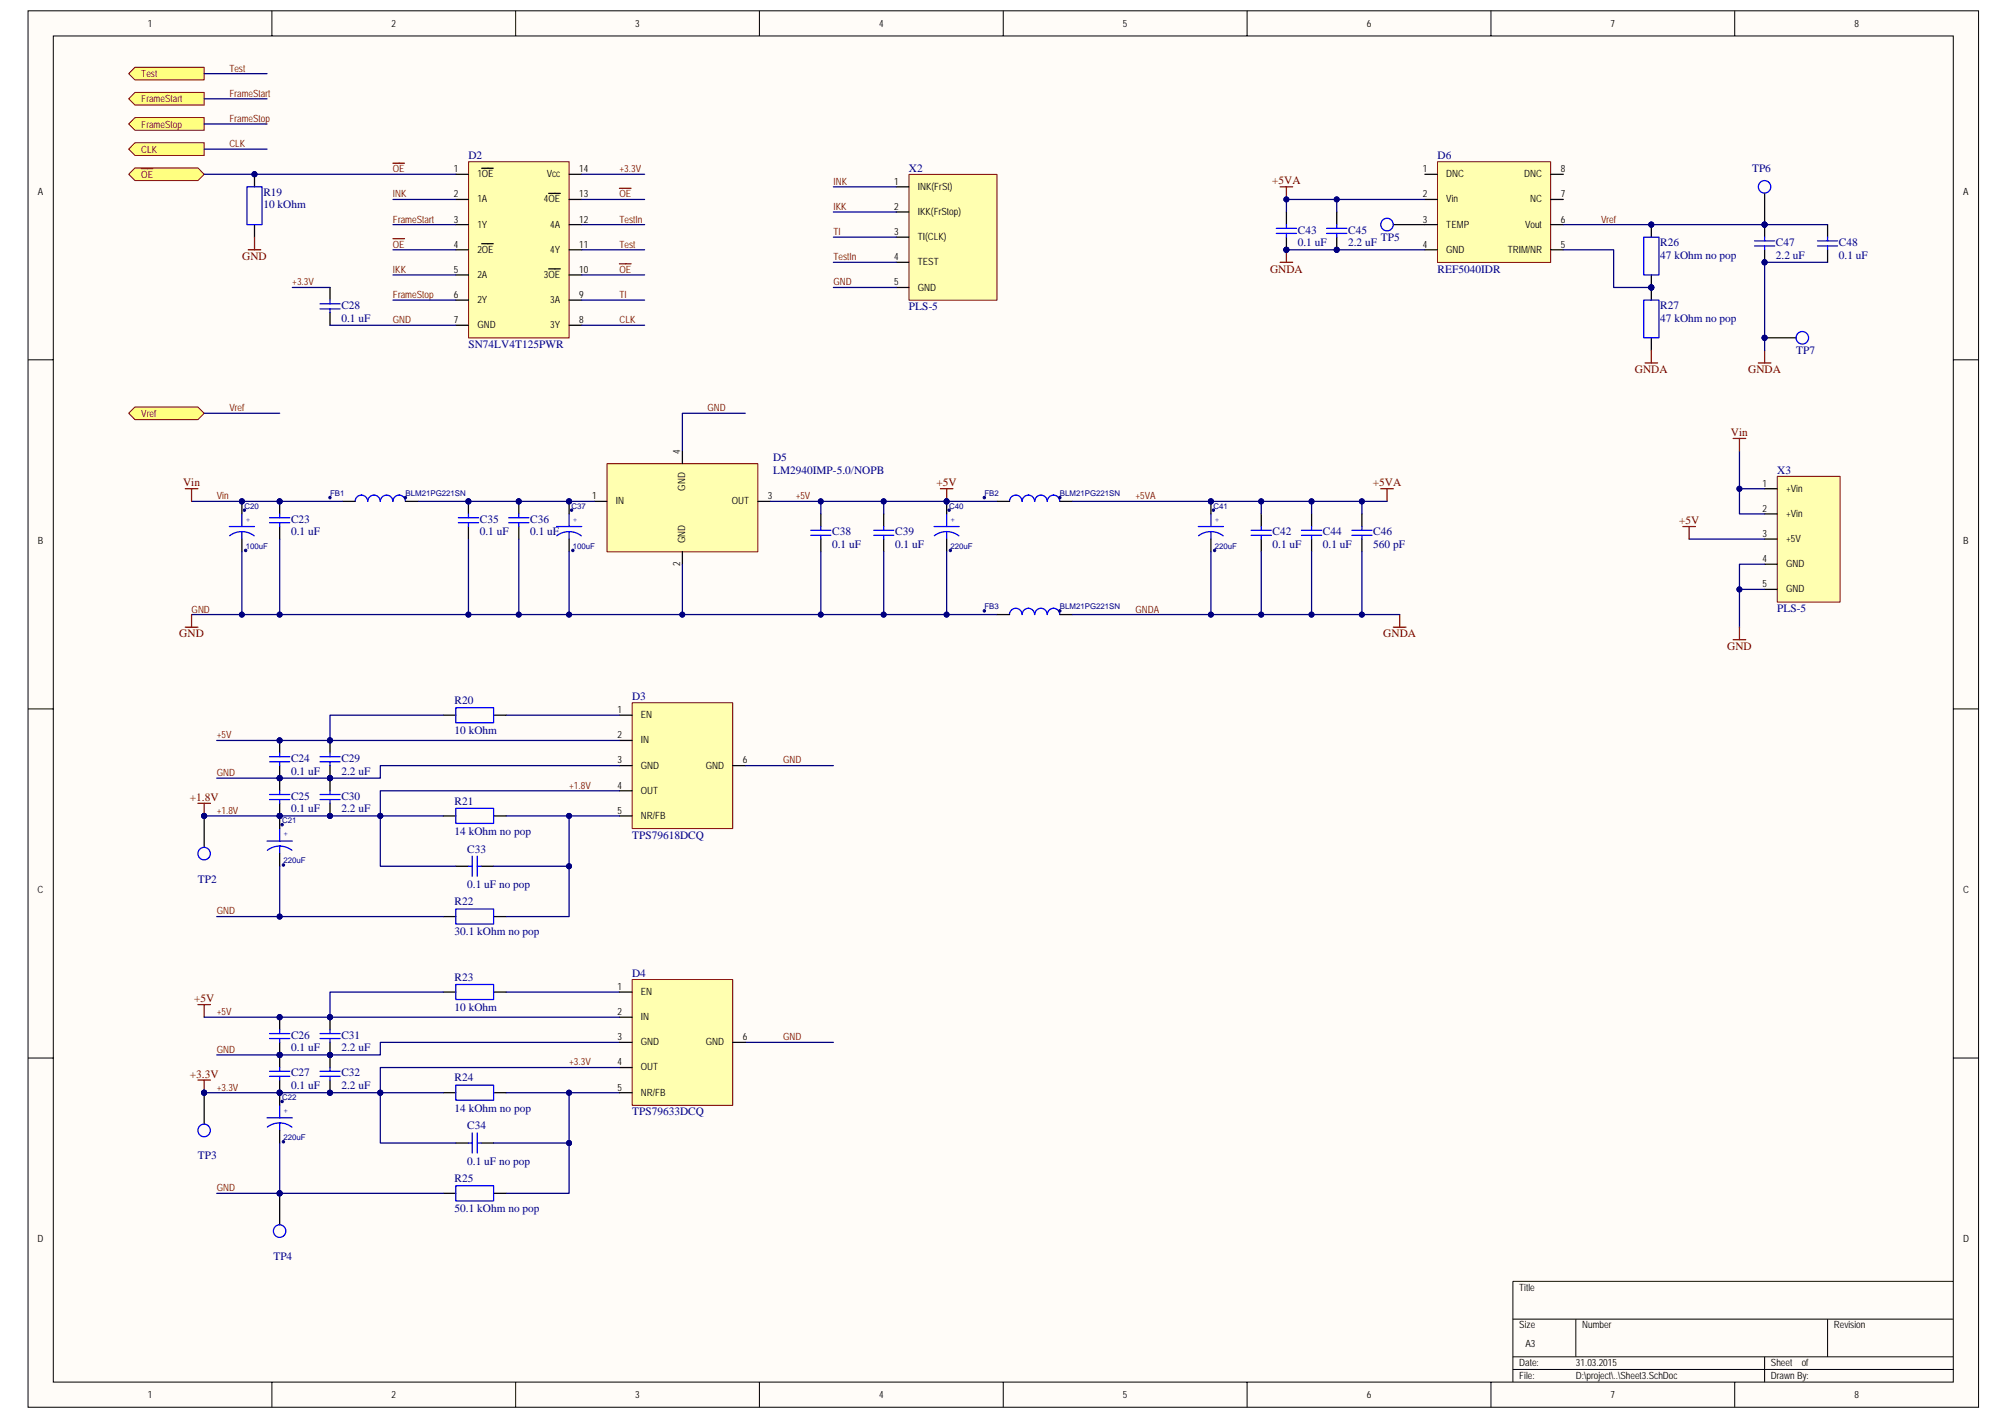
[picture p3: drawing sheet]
<svg xmlns="http://www.w3.org/2000/svg" width="420mm" height="297mm" viewBox="0 0 420 297" stroke-linecap="round" stroke-linejoin="round" font-family="sans-serif">
<path d="M5.9 2.3h408.5v292.5h-408.5z" fill="#fffcf8"/>
<path d="M5.9 2.3h408.5v292.5h-408.5z" fill="none" stroke="#000" stroke-width=".21"/>
<path d="M11.2 7.6h397.9v281.9h-397.9z" fill="#fffcf8"/>
<g fill="none" stroke="#000" stroke-width=".21">
<path d="M11.2 7.5h397.9v282h-397.9zM56.9 2.2v5.3M108 2.2v5.3M159.1 2.2v5.3M210.1 2.2v5.3M261.2 2.2v5.3M312.3 2.2v5.3M363.3 2.2v5.3M5.9 75.4h5.2M409.1 75.4h5.3M5.9 148.5h5.2M409.1 148.5h5.3"/>
<path d="M5.9 221.6h5.2M409.1 221.6h5.3M316.9 276.3h92.2M330.1 276.3v7.9M382.8 276.3v7.9M409.1 268.4h-92.2v21.1M56.9 289.5v5.3M108 289.5v5.3M159.1 289.5v5.3M210.1 289.5v5.3M261.2 289.5v5.3M312.3 289.5v5.3"/>
<path d="M316.9 284.2h92.2M316.9 286.9h92.2M363.3 289.5v5.3M369.6 284.2v5.3"/>
</g>
<g fill="#ffff80" stroke="#800000" stroke-width=".21">
<path d="M28.3 19.4h14.5v2.6h-14.5l-1.3-1.3z" fill-rule="evenodd"/>
<path d="M28.3 24.6h14.5v2.7h-14.5l-1.3-1.3z" fill-rule="evenodd"/>
<path d="M28.3 29.9h14.5v2.7h-14.5l-1.3-1.4z" fill-rule="evenodd"/>
</g>
<path d="M98.2 33.9h21v36.9h-21z" fill="#ffffb0"/>
<path d="M98.1 33.9h21.1v36.9h-21.1z" fill="none" stroke="#800000" stroke-width=".21"/>
<g fill="none" stroke="#000" stroke-width=".26">
<path d="M95.5 36.5h2.6M100.9 35.2h2.4M119.2 36.5h2.6M95.5 41.8h2.6M95.5 47.1h2.6M95.5 52.3h2.6M95.5 57.6h2.6M100.9 51.1h2.4M114.9 56.3h2.5M114.9 40.5h2.5M119.2 41.8h2.6M119.2 47.1h2.6"/>
<path d="M119.2 52.3h2.6M119.2 57.6h2.6M95.5 62.9h2.6M95.5 68.1h2.6M119.2 62.9h2.6M119.2 68.1h2.6"/>
</g>
<path d="M28.3 35.2h13.2l1.3 1.3-1.3 1.3h-13.2l-1.3-1.3z" fill-rule="evenodd" fill="#ffff80" stroke="#800000" stroke-width=".21"/>
<path d="M29.6 35.3h2.4M82.3 34.2h2.4M129.7 39.5h2.5M52 52.3h2.6M53.3 49.7v2.6M82.3 50h2.4M129.7 55.3h2.5" fill="none" stroke="#800000" stroke-width=".26"/>
<path d="M53.3 36.5v2.6M53.3 47.1v2.6M69.1 60.2v2.7M69.1 65.5v2.6" fill="none" stroke="#000" stroke-width=".26"/>
<circle cx="53.3" cy="36.5" r=".52" fill="#000080" stroke="#000080" stroke-width=".21"/>
<path d="M51.7 39.1h3.2v8h-3.2zM67 63.6h4.2M67 64.7h4.2M69.1 62.9v.7M69.1 64.7v.8" fill="none" stroke="#00f" stroke-width=".26"/>
<g fill="none" stroke="#000080" stroke-width=".26">
<path d="M42.8 36.5h52.7M42.8 20.7h13.1M42.8 26h13.1M42.8 31.2h13.1M121.8 36.5h13.2M82.3 47.1h13.2M82.3 52.3h13.2M82.3 57.6h13.2M82.3 41.8h13.2M121.8 47.1h13.2M121.8 52.3h13.2M121.8 57.6h13.2"/>
<path d="M121.8 41.8h13.2M61.2 60.2h7.9M69.1 68.1h26.4M82.3 62.9h13.2M121.8 68.1h13.2M121.8 62.9h13.2"/>
</g>
<path d="M190.4 36.6h18.4v26.3h-18.4z" fill="#ffffb0"/>
<path d="M190.4 36.5h18.4v26.4h-18.4z" fill="none" stroke="#800000" stroke-width=".21"/>
<path d="M187.7 39.1h2.7M187.7 44.4h2.7M187.7 49.7h2.7M187.7 54.9h2.7M187.7 60.2h2.7" fill="none" stroke="#000" stroke-width=".26"/>
<path d="M174.6 39.1h13.1M174.6 44.4h13.1M174.6 49.7h13.1M174.6 54.9h13.1M174.6 60.2h13.1" fill="none" stroke="#000080" stroke-width=".26"/>
<path d="M127.2 97.2h31.5v18.4h-31.5z" fill="#ffffb0"/>
<path d="M127.1 97.1h31.6v18.5h-31.6z" fill="none" stroke="#800000" stroke-width=".21"/>
<g fill="none" stroke="#000" stroke-width=".26">
<path d="M142.9 94.5v2.6M58.6 105v2.7M58.6 110.3v2.6M71.8 105h2.6M84.9 105h2.7M98.1 105v2.7M98.1 110.3v2.6M108.7 105v2.7M108.7 110.3v2.6M124.5 105h2.6M142.9 115.6v2.6M158.7 105h2.7"/>
<path d="M171.9 107.7v2.6M171.9 112.9v2.7M185.1 107.7v2.6M185.1 112.9v2.7M198.3 105v2.7M198.3 112.9v2.7"/>
</g>
<g fill="none" stroke="#00f" stroke-width=".26">
<path d="M56.5 108.5h4.2M56.5 109.5h4.2M58.6 107.7v.8M58.6 109.5v.8M74.4 105a1.31 1.31 0 0 1 1.3-1.3 1.32 1.32 0 0 1 1.3 1.3 1.32 1.32 0 0 1 1.4-1.3h-.1a1.3 1.3 0 0 1 1.3 1.3 1.32 1.32 0 0 1 1.4-1.3 1.32 1.32 0 0 1 1.3 1.3M82.3 105a1.29 1.29 0 0 1 1.3-1.3 1.3 1.3 0 0 1 1.3 1.3M96 108.5h4.2M96 109.5h4.2M98.1 107.7v.8M98.1 109.5v.8M106.5 108.5h4.3M106.5 109.5h4.3"/>
<path d="M108.7 107.7v.8M108.7 109.5v.8M169.8 111.1h4.2M169.8 112.1h4.2M171.9 110.3v.8M171.9 112.1v.8M183 111.1h4.2M183 112.1h4.2M185.1 110.3v.8M185.1 112.1v.8M195.6 110.3h5.3M195.7 112.2l1.2-.6 1.4-.2 1.3 .2 1.2 .6"/>
<path d="M198.3 107.7v2.6M198.3 111.4v1.5"/>
</g>
<g fill="#000080" stroke="#000080" stroke-width=".21">
<path d="M68.9 104.1h.4v.3l-.3 .1z" fill-rule="evenodd"/>
<path d="M84.7 104.1h.4v.3l-.3 .1z" fill-rule="evenodd"/>
<path d="M198.9 115.1h.3v.4h-.3z" fill-rule="evenodd"/>
<circle cx="58.6" cy="105" r=".53"/>
<circle cx="98.1" cy="105" r=".53"/>
<circle cx="108.6" cy="105" r=".53"/>
<circle cx="198.2" cy="105" r=".52"/>
<circle cx="198.8" cy="106.9" r=".25"/>
<circle cx="185.1" cy="105" r=".52"/>
<circle cx="171.9" cy="105" r=".52"/>
<circle cx="98.1" cy="128.7" r=".52"/>
<circle cx="108.6" cy="128.7" r=".52"/>
<circle cx="142.9" cy="128.7" r=".51"/>
<circle cx="171.9" cy="128.7" r=".51"/>
<circle cx="185.1" cy="128.7" r=".52"/>
</g>
<path d="M156.1 86.6h-13.2v7.9M98.1 112.9v15.8M108.7 112.9v15.8M142.9 118.2v10.5M171.9 105v2.7M171.9 115.6v13.1M185.1 105v2.7M185.1 115.6v13.1" fill="none" stroke="#000080" stroke-width=".26"/>
<path d="M132.4 147.2h21.1v26.4h-21.1z" fill="#ffffb0"/>
<path d="M132.4 147.2h21.1v26.4h-21.1z" fill="none" stroke="#800000" stroke-width=".21"/>
<g fill="none" stroke="#000" stroke-width=".26">
<path d="M50.7 105v2.7M50.7 112.9v2.7M119.2 105v2.7M119.2 112.9v2.7M58.6 155.1v2.6M69.1 155.1v2.6M92.8 149.8h2.7M103.4 149.8h2.6M129.7 149.8h2.7M129.7 155.1h2.7M58.6 160.4v5.3M58.6 168.3v5.2"/>
<path d="M58.6 178.8v2.7M69.1 160.4v5.3M69.1 168.3v2.6M92.8 170.9h2.7M103.4 170.9h2.6M129.7 160.4h2.7M129.7 165.7h2.7M129.7 170.9h2.7M153.5 160.4h2.6M92.8 192h2.7M95.5 181.5h2.6M100.7 181.5h2.7"/>
<path d="M103.4 192h2.6M58.6 213.1v2.6M58.6 218.4v5.2M69.1 213.1v2.6M69.1 218.4v5.2M92.8 207.8h2.7M103.4 207.8h2.6M58.6 226.3v5.2M58.6 236.8v2.6M69.1 226.3v2.6M92.8 228.9h2.7M95.5 239.4h2.6"/>
<path d="M100.7 239.4h2.7M103.4 228.9h2.6M92.8 250h2.7M103.4 250h2.6"/>
</g>
<g fill="none" stroke="#000080" stroke-width=".26">
<path d="M50.7 115.6v13.1M87.6 105h36.9M119.2 115.6v13.1M92.8 149.8h-23.7v5.3M106 149.8h23.7M92.8 170.9h-13.1v10.6h15.8M106 170.9h23.7M119.2 170.9v10.6h-15.8M129.7 160.4h-50v2.6h-34.3M156.1 160.4h18.5M45.4 192h47.4M58.6 181.5v10.5"/>
<path d="M119.2 181.5v10.5h-13.2M92.8 207.8h-23.7v5.3M106 207.8h23.7M129.7 218.4h-50v2.6h-34.3M156.1 218.4h18.5M58.6 239.4v10.6M92.8 228.9h-13.1v10.5h15.8M106 228.9h23.7M119.2 228.9v10.5h-15.8M119.2 239.4v10.6h-13.2"/>
</g>
<g fill="#000080" stroke="#000080" stroke-width=".21">
<circle cx="119.2" cy="170.9" r=".52"/>
<circle cx="58.6" cy="163" r=".53"/>
<circle cx="58.6" cy="155.1" r=".52"/>
<circle cx="69.1" cy="163" r=".52"/>
<circle cx="69.1" cy="155.1" r=".52"/>
<circle cx="50.6" cy="105" r=".52"/>
<circle cx="51.2" cy="106.9" r=".26"/>
<circle cx="51.4" cy="115.3" r=".26"/>
<circle cx="50.7" cy="128.7" r=".52"/>
<circle cx="98.1" cy="105" r=".53"/>
<circle cx="108.6" cy="105" r=".53"/>
<circle cx="119.2" cy="105" r=".53"/>
<circle cx="119.7" cy="106.9" r=".25"/>
<circle cx="120" cy="115.3" r=".26"/>
<circle cx="119.2" cy="128.7" r=".52"/>
<circle cx="58.6" cy="170.9" r=".52"/>
<circle cx="69.1" cy="170.9" r=".52"/>
<circle cx="79.7" cy="170.9" r=".52"/>
<circle cx="119.2" cy="181.5" r=".52"/>
<circle cx="58.6" cy="192" r=".52"/>
<circle cx="59.1" cy="172.7" r=".26"/>
<circle cx="59.4" cy="181.2" r=".26"/>
<circle cx="58.6" cy="221" r=".52"/>
<circle cx="58.6" cy="213.1" r=".52"/>
<circle cx="69.1" cy="221" r=".52"/>
<circle cx="69.1" cy="213.1" r=".52"/>
<circle cx="58.6" cy="228.9" r=".53"/>
<circle cx="69.1" cy="228.9" r=".52"/>
<circle cx="79.6" cy="228.9" r=".52"/>
<circle cx="119.2" cy="239.4" r=".53"/>
<circle cx="119.2" cy="228.9" r=".53"/>
<circle cx="59.1" cy="230.7" r=".26"/>
<circle cx="59.4" cy="239.2" r=".26"/>
<circle cx="58.6" cy="250" r=".53"/>
</g>
<g fill="none" stroke="#00f" stroke-width=".26">
<path d="M48 110.3h5.3M48.1 112.2l1.2-.6 1.4-.2 1.3 .2 1.2 .6M50.7 107.7v2.6M50.7 111.4v1.5M116.6 110.3h5.2M116.6 112.2l1.2-.6 1.4-.2 1.4 .2 1.2 .6M119.2 107.7v2.6M119.2 111.4v1.5M56.5 158.5h4.2M56.5 159.6h4.2M58.6 157.7v.8M58.6 159.6v.8"/>
<path d="M67 158.5h4.2M67 159.6h4.2M69.1 157.7v.8M69.1 159.6v.8M95.5 148.3h7.9v3.1h-7.9zM55.9 176.2h5.3M56 178.1l1.2-.6 1.4-.3 1.3 .3 1.2 .6M56.5 166.4h4.2M56.5 167.5h4.2M58.6 165.7v.7M58.6 167.5v.8M58.6 173.5v2.7"/>
<path d="M58.6 177.2v1.6M67 166.4h4.2M67 167.5h4.2M69.1 165.7v.7M69.1 167.5v.8M95.5 169.3h7.9v3.2h-7.9zM98.9 179.3v4.3M100 179.3v4.3M95.5 190.4h7.9v3.2h-7.9zM98.1 181.5h.8M100 181.5h.7M56.5 216.5h4.2"/>
<path d="M56.5 217.6h4.2M58.6 215.7v.8M58.6 217.6v.8M67 216.5h4.2M67 217.6h4.2M69.1 215.7v.8M69.1 217.6v.8M95.5 206.2h7.9v3.2h-7.9zM55.9 234.2h5.3M56 236.1l1.2-.7 1.4-.2 1.3 .3 1.2 .6M56.5 224.4h4.2M56.5 225.5h4.2"/>
<path d="M58.6 223.6v.8M58.6 225.5v.8M58.6 231.5v2.7M58.6 235.2v1.6M67 224.4h4.2M67 225.5h4.2M69.1 223.6v.8M69.1 225.5v.8M95.5 227.3h7.9v3.2h-7.9zM98.1 239.4h.8M98.9 237.3v4.2M100 237.3v4.2"/>
<path d="M100 239.4h.7M95.5 248.4h7.9v3.2h-7.9z"/>
</g>
<path d="M132.4 205.2h21.1v26.3h-21.1z" fill="#ffffb0"/>
<path d="M132.4 205.2h21.1v26.3h-21.1z" fill="none" stroke="#800000" stroke-width=".21"/>
<path d="M129.7 207.8h2.7M129.7 213.1h2.7M129.7 218.4h2.7M153.5 218.4h2.6M129.7 223.6h2.7M129.7 228.9h2.7" fill="none" stroke="#000" stroke-width=".26"/>
<path d="M40.1 105h31.7M40.1 128.7h18.5" fill="none" stroke="#000080" stroke-width=".26"/>
<g fill="#000080" stroke="#000080" stroke-width=".21">
<circle cx="58.6" cy="105" r=".53"/>
<circle cx="50.6" cy="105" r=".52"/>
<circle cx="58.6" cy="128.7" r=".52"/>
<circle cx="50.7" cy="128.7" r=".52"/>
<circle cx="42.8" cy="170.9" r=".52"/>
<circle cx="42.7" cy="228.9" r=".53"/>
</g>
<path d="M38.8 102.4h2.7M40.1 102.4v2.6M38.8 131.4h2.7M40.1 128.7v2.7M41.5 168.3h2.6M42.8 168.3v2.6M41.5 210.4h2.6M42.8 210.4v2.7M41.5 226.3h2.6M42.8 226.3v2.6" fill="none" stroke="#800000" stroke-width=".26"/>
<path d="M28.3 14.1h14.5v2.6h-14.5l-1.3-1.3z" fill-rule="evenodd" fill="#ffff80" stroke="#800000" stroke-width=".21"/>
<path d="M42.8 15.4h13.1" fill="none" stroke="#000080" stroke-width=".26"/>
<path d="M301.1 33.9h23.7v21.1h-23.7z" fill="#ffffb0"/>
<path d="M301.1 33.9h23.7v21.1h-23.7z" fill="none" stroke="#800000" stroke-width=".21"/>
<g fill="none" stroke="#000" stroke-width=".26">
<path d="M298.4 36.5h2.7M324.8 36.5h2.6M269.4 44.4v2.7M269.4 49.7v2.6M280 44.4v2.7M280 49.7v2.6M291.8 47.1h9.3M298.4 41.8h2.7M298.4 52.3h2.7M324.8 41.8h2.6M324.8 47.1h2.6M324.8 52.3h2.6"/>
<path d="M345.9 47.1v2.6M345.9 57.6v5.3M369.6 40.4v9.3M369.6 52.3v2.6M382.8 47.1v2.6M382.8 52.3v2.6M345.9 70.8v2.6M369.6 70.8h6.6M208.8 105h2.6M222 105h2.6M253.6 105v2.7M253.6 112.9v2.7"/>
<path d="M264.2 107.7v2.6M264.2 112.9v2.7M274.7 107.7v2.6M274.7 112.9v2.7M285.3 107.7v2.6M285.3 112.9v2.7M208.8 128.7h2.6M222 128.7h2.6M42.8 170.9v6.6M42.8 228.9v6.6M58.6 250v6.6"/>
</g>
<g fill="none" stroke="#00f" stroke-width=".26">
<path d="M267.3 47.8h4.3M267.3 48.9h4.3M269.4 47.1v.7M269.4 48.9v.8M277.9 48.9h4.2M277.9 47.8h4.2M280 47.1v.7M280 48.9v.8M344.3 49.7h3.2v7.9h-3.2zM367.5 50.5h4.2M367.5 51.5h4.2M369.6 49.7v.8"/>
<path d="M369.6 51.5v.8M380.7 51.5h4.2M380.7 50.5h4.2M382.8 49.7v.8M382.8 51.5v.8M344.3 62.9h3.2v7.9h-3.2zM211.4 105a1.31 1.31 0 0 1 1.4-1.3 1.31 1.31 0 0 1 1.3 1.3M214.1 105a1.31 1.31 0 0 1 1.3-1.3 1.3 1.3 0 0 1 1.3 1.3M216.7 105a1.3 1.3 0 0 1 1.3-1.3 1.3 1.3 0 0 1 1.3 1.3 1.34 1.34 0 0 1 1.4-1.3 1.3 1.3 0 0 1 1.3 1.3M251 110.3h5.3M251 112.2l1.3-.6 1.4-.2 1.3 .2 1.2 .6M253.6 107.7v2.6"/>
<path d="M253.6 111.4v1.5M262.1 112.1h4.2M262.1 111.1h4.2M264.2 110.3v.8M264.2 112.1v.8M272.6 111.1h4.2M272.6 112.1h4.2M274.7 110.3v.8M274.7 112.1v.8M283.2 111.1h4.2M283.2 112.1h4.2M285.3 110.3v.8"/>
<path d="M285.3 112.1v.8M211.4 128.7a1.31 1.31 0 0 1 1.4-1.3 1.31 1.31 0 0 1 1.3 1.3M214.1 128.7a1.32 1.32 0 0 1 1.3-1.3 1.32 1.32 0 0 1 1.3 1.3M216.7 128.7a1.3 1.3 0 0 1 1.3-1.3 1.3 1.3 0 0 1 1.3 1.3 1.35 1.35 0 0 1 1.4-1.3 1.32 1.32 0 0 1 1.3 1.3"/>
<circle cx="369.6" cy="39.1" r="1.31"/>
<circle cx="290.5" cy="47" r="1.31"/>
<circle cx="377.5" cy="70.8" r="1.31"/>
<circle cx="42.7" cy="178.8" r="1.31"/>
<circle cx="42.7" cy="236.8" r="1.32"/>
<circle cx="58.6" cy="257.9" r="1.32"/>
</g>
<g fill="#000080" stroke="#000080" stroke-width=".21">
<path d="M254.2 115.1h.4v.4h-.3z" fill-rule="evenodd"/>
<circle cx="206.2" cy="104.2" r=".26"/>
<circle cx="222" cy="104.2" r=".26"/>
<circle cx="206.2" cy="128" r=".26"/>
<circle cx="222" cy="128" r=".26"/>
<circle cx="198.3" cy="128.7" r=".51"/>
<circle cx="185.1" cy="128.7" r=".52"/>
<circle cx="171.9" cy="128.7" r=".51"/>
<circle cx="142.9" cy="128.7" r=".51"/>
<circle cx="119.2" cy="128.7" r=".52"/>
<circle cx="108.6" cy="128.7" r=".52"/>
<circle cx="98.1" cy="128.7" r=".52"/>
<circle cx="58.6" cy="128.7" r=".52"/>
<circle cx="253.6" cy="105" r=".53"/>
<circle cx="254.1" cy="106.9" r=".25"/>
<circle cx="264.2" cy="105" r=".53"/>
<circle cx="274.7" cy="105" r=".53"/>
<circle cx="285.2" cy="105" r=".52"/>
<circle cx="285.2" cy="128.7" r=".52"/>
<circle cx="274.7" cy="128.7" r=".52"/>
<circle cx="264.2" cy="128.7" r=".52"/>
<circle cx="253.6" cy="128.7" r=".52"/>
<circle cx="269.4" cy="52.3" r=".52"/>
<circle cx="280" cy="52.3" r=".52"/>
<circle cx="269.4" cy="41.8" r=".52"/>
<circle cx="280" cy="41.8" r=".52"/>
<circle cx="345.9" cy="60.2" r=".52"/>
<circle cx="345.9" cy="47.1" r=".52"/>
<circle cx="369.6" cy="54.9" r=".53"/>
<circle cx="369.6" cy="47.1" r=".52"/>
<circle cx="369.6" cy="70.8" r=".53"/>
<circle cx="79.7" cy="170.9" r=".52"/>
<circle cx="69.1" cy="170.9" r=".52"/>
<circle cx="58.6" cy="170.9" r=".52"/>
<circle cx="42.8" cy="170.9" r=".52"/>
<circle cx="79.6" cy="228.9" r=".52"/>
<circle cx="69.1" cy="228.9" r=".52"/>
<circle cx="58.6" cy="228.9" r=".53"/>
<circle cx="42.7" cy="228.9" r=".53"/>
<circle cx="58.6" cy="250" r=".53"/>
</g>
<g fill="none" stroke="#000080" stroke-width=".26">
<path d="M269.4 52.3h29M280 41.8v2.6M298.4 41.8h-29v2.6M327.4 52.3h10.6v7.9h7.9M327.4 47.1h55.4M382.8 54.9h-13.2v18.5M58.6 112.9v15.8h139.7v-13.1M224.6 105h65.9M253.6 115.6v13.1M264.2 105v2.7M264.2 115.6v13.1M274.7 105v2.7"/>
<path d="M274.7 115.6v13.1M285.3 105v2.7M285.3 115.6v13.1M198.3 128.7h10.5M224.6 128.7h68.6M129.7 165.7h-50v5.2h-36.9M129.7 223.6h-50v5.3h-36.9M45.4 250h47.4"/>
</g>
<path d="M268.1 39.1h2.7M269.4 39.1v2.7M268.1 54.9h2.7M269.4 52.3v2.6M344.6 76h2.6M345.9 73.4v2.6M368.3 76h2.6M369.6 73.4v2.6M289.2 102.4h2.6M290.5 102.4v2.6M291.8 131.4h2.7M293.2 128.7v2.7" fill="none" stroke="#800000" stroke-width=".26"/>
<path d="M27 86.6l1.3-1.3h13.2l1.3 1.3-1.3 1.3h-13.2z" fill-rule="evenodd" fill="#ffff80" stroke="#800000" stroke-width=".21"/>
<path d="M42.8 86.6h15.8" fill="none" stroke="#000080" stroke-width=".26"/>
<path d="M372.3 99.8h13.1v26.3h-13.1z" fill="#ffffb0"/>
<path d="M372.2 99.8h13.2v26.3h-13.2z" fill="none" stroke="#800000" stroke-width=".21"/>
<path d="M369.6 102.4h2.6M369.6 107.7h2.6M369.6 112.9h2.6M369.6 118.2h2.6M369.6 123.5h2.6" fill="none" stroke="#000" stroke-width=".26"/>
<path d="M364.3 94.5v13.2h5.3M161.4 105h47.4M353.8 112.9h15.8M364.3 102.4h5.3M369.6 118.2h-5.3v13.2M364.3 123.5h5.3M45.4 155.1h84.3M42.8 213.1h86.9" fill="none" stroke="#000080" stroke-width=".26"/>
<g fill="#000080" stroke="#000080" stroke-width=".21">
<circle cx="364.3" cy="123.5" r=".52"/>
<circle cx="364.3" cy="102.4" r=".52"/>
<circle cx="198.2" cy="105" r=".52"/>
<circle cx="171.9" cy="105" r=".52"/>
<circle cx="185.1" cy="105" r=".52"/>
<circle cx="58.6" cy="155.1" r=".52"/>
<circle cx="69.1" cy="155.1" r=".52"/>
<circle cx="58.6" cy="213.1" r=".52"/>
<circle cx="69.1" cy="213.1" r=".52"/>
</g>
<path d="M363 91.8h2.6M364.3 91.8v2.7M197 102.4h2.6M198.3 102.4v2.6M352.5 110.3h2.6M353.8 110.3v2.6M363 134h2.6M364.3 131.4v2.6" fill="none" stroke="#800000" stroke-width=".26"/>
<g font-size="2.4" fill="#000080">
<text x="98.1" y="33.4">D2</text>
<text x="301.1" y="33.4">D6</text>
<text x="55.2" y="41">R19</text>
<text x="190.4" y="36">X2</text>
<text x="367" y="36">TP6</text>
<text x="55.2" y="43.6">10 kOhm</text>
<text x="271.8" y="48.9">C43</text>
<text x="271.8" y="51.5">0.1 uF</text>
<text x="282.4" y="48.9">C45</text>
<text x="282.4" y="51.5">2.2 uF</text>
<text x="289.2" y="50.5">TP5</text>
<text x="347.7" y="51.5">R26</text>
<text x="372" y="51.5">C47</text>
<text x="385.2" y="51.5">C48</text>
<text x="301.1" y="57.1">REF5040IDR</text>
<text x="347.7" y="54.2">47 kOhm no pop</text>
<text x="372" y="54.2">2.2 uF</text>
<text x="385.2" y="54.2">0.1 uF</text>
<text x="71.5" y="64.7">C28</text>
<text x="190.4" y="65">PLS-5</text>
<text x="347.7" y="64.7">R27</text>
<text x="71.5" y="67.4">0.1 uF</text>
<text x="347.7" y="67.4">47 kOhm no pop</text>
<text x="98.1" y="72.9">SN74LV4T125PWR</text>
<text x="376.2" y="74.2">TP7</text>
<text x="161.9" y="96.6">D5</text>
<text x="161.9" y="99.3">LM2940IMP-5.0/NOPB</text>
<text x="372.2" y="99.3">X3</text>
<text x="61" y="109.5">C23</text>
<text x="61" y="112.2">0.1 uF</text>
<text x="100.5" y="109.5">C35</text>
<text x="100.5" y="112.2">0.1 uF</text>
<text x="111.1" y="109.5">C36</text>
<text x="111.1" y="112.2">0.1 uF</text>
<text x="174.3" y="112.2">C38</text>
<text x="187.5" y="112.2">C39</text>
<text x="266.5" y="112.2">C42</text>
<text x="277.1" y="112.2">C44</text>
<text x="287.6" y="112.2">C46</text>
<text x="174.3" y="114.8">0.1 uF</text>
<text x="187.5" y="114.8">0.1 uF</text>
<text x="266.5" y="114.8">0.1 uF</text>
<text x="277.1" y="114.8">0.1 uF</text>
<text x="287.6" y="114.8">560 pF</text>
<text x="372.2" y="128.2">PLS-5</text>
<text x="95.2" y="147.5">R20</text>
<text x="132.4" y="146.7">D3</text>
<text x="95.2" y="153.8">10 kOhm</text>
<text x="61" y="159.6">C24</text>
<text x="71.5" y="159.6">C29</text>
<text x="61" y="162.2">0.1 uF</text>
<text x="61" y="167.5">C25</text>
<text x="71.5" y="162.2">2.2 uF</text>
<text x="71.5" y="167.5">C30</text>
<text x="61" y="170.1">0.1 uF</text>
<text x="71.5" y="170.1">2.2 uF</text>
<text x="95.2" y="168.6">R21</text>
<text x="95.2" y="174.9">14 kOhm no pop</text>
<text x="97.9" y="178.6">C33</text>
<text x="132.4" y="175.7">TPS79618DCQ</text>
<text x="41.5" y="184.9">TP2</text>
<text x="97.9" y="185.9">0.1 uF no pop</text>
<text x="95.2" y="189.7">R22</text>
<text x="95.2" y="196">30.1 kOhm no pop</text>
<text x="95.2" y="205.5">R23</text>
<text x="132.4" y="204.7">D4</text>
<text x="95.2" y="211.8">10 kOhm</text>
<text x="61" y="217.6">C26</text>
<text x="61" y="220.2">0.1 uF</text>
<text x="71.5" y="217.6">C31</text>
<text x="71.5" y="220.2">2.2 uF</text>
<text x="61" y="225.5">C27</text>
<text x="71.5" y="225.5">C32</text>
<text x="95.2" y="226.5">R24</text>
<text x="61" y="228.1">0.1 uF</text>
<text x="71.5" y="228.1">2.2 uF</text>
<text x="95.2" y="232.9">14 kOhm no pop</text>
<text x="132.4" y="233.7">TPS79633DCQ</text>
<text x="97.9" y="236.6">C34</text>
<text x="41.5" y="242.9">TP3</text>
<text x="97.9" y="243.9">0.1 uF no pop</text>
<text x="95.2" y="247.6">R25</text>
<text x="95.2" y="254">50.1 kOhm no pop</text>
<text x="57.3" y="264">TP4</text>
</g>
<g font-size="2.4" fill="#800000">
<text x="266.5" y="38.6">+5VA</text>
<text x="50.7" y="54.4">GND</text>
<text x="266" y="57.1">GNDA</text>
<text x="342.4" y="78.2">GNDA</text>
<text x="366.2" y="78.2">GNDA</text>
<text x="362.6" y="91.3">Vin</text>
<text x="38.3" y="101.9">Vin</text>
<text x="196.2" y="101.9">+5V</text>
<text x="287.6" y="101.9">+5VA</text>
<text x="351.7" y="109.8">+5V</text>
<text x="37.6" y="133.5">GND</text>
<text x="289.7" y="133.5">GNDA</text>
<text x="361.8" y="136.1">GND</text>
<text x="39.8" y="167.8">+1.8V</text>
<text x="40.6" y="209.9">+5V</text>
<text x="39.8" y="225.7">+3.3V</text>
</g>
<g font-size="2.1">
<text x="30.9" y="5.6">1</text>
<text x="82" y="5.6">2</text>
<text x="133.1" y="5.6">3</text>
<text x="184.1" y="5.6">4</text>
<text x="235.2" y="5.6">5</text>
<text x="286.3" y="5.6">6</text>
<text x="337.3" y="5.6">7</text>
<text x="388.4" y="5.6">8</text>
<text x="7.9" y="40.7">A</text>
<text x="95.1" y="36.1">1</text>
<text x="95.1" y="41.3">2</text>
<text x="100" y="37.1">1OE</text>
<text x="114.5" y="37.1">Vcc</text>
<text x="121.3" y="41.3">13</text>
<text x="121.3" y="36.1">14</text>
<text x="187.3" y="38.7">1</text>
<text x="192.2" y="39.8">INK(FrSt)</text>
<text x="298" y="36.1">1</text>
<text x="298" y="41.3">2</text>
<text x="302.9" y="37.1">DNC</text>
<text x="319.2" y="37.1">DNC</text>
<text x="326.9" y="36.1">8</text>
<text x="326.9" y="41.3">7</text>
<text x="411.2" y="40.7">A</text>
<text x="95.1" y="46.6">3</text>
<text x="100" y="42.4">1A</text>
<text x="100" y="47.7">1Y</text>
<text x="113.9" y="42.4">4OE</text>
<text x="115.3" y="47.7">4A</text>
<text x="121.3" y="46.6">12</text>
<text x="187.3" y="44">2</text>
<text x="192.2" y="45">IKK(FrStop)</text>
<text x="298" y="46.6">3</text>
<text x="302.9" y="42.4">Vin</text>
<text x="302.9" y="47.7">TEMP</text>
<text x="319.4" y="47.7">Vout</text>
<text x="320.5" y="42.4">NC</text>
<text x="326.9" y="46.6">6</text>
<text x="95.1" y="51.9">4</text>
<text x="100" y="52.9">2OE</text>
<text x="115.3" y="52.9">4Y</text>
<text x="121.3" y="51.9">11</text>
<text x="187.3" y="49.3">3</text>
<text x="192.2" y="50.3">TI(CLK)</text>
<text x="298" y="51.9">4</text>
<text x="302.9" y="52.9">GND</text>
<text x="315.8" y="52.9">TRIM/NR</text>
<text x="326.9" y="51.9">5</text>
<text x="95.1" y="57.1">5</text>
<text x="100" y="58.2">2A</text>
<text x="113.9" y="58.2">3OE</text>
<text x="121.3" y="57.1">10</text>
<text x="187.3" y="54.5">4</text>
<text x="187.3" y="59.8">5</text>
<text x="192.2" y="55.6">TEST</text>
<text x="95.1" y="62.4">6</text>
<text x="100" y="63.5">2Y</text>
<text x="115.3" y="63.5">3A</text>
<text x="121.3" y="62.4">9</text>
<text x="192.2" y="60.9">GND</text>
<text x="95.1" y="67.7">7</text>
<text x="100" y="68.7">GND</text>
<text x="115.3" y="68.7">3Y</text>
<text x="121.3" y="67.7">8</text>
<text x="142.5" y="95" transform="rotate(-90 142.5 95)">4</text>
<text x="369.2" y="102">1</text>
<text x="124" y="104.6">1</text>
<text x="129" y="105.6">IN</text>
<text x="143.5" y="102.8" transform="rotate(-90 143.5 102.8)">GND</text>
<text x="153.3" y="105.6">OUT</text>
<text x="160.9" y="104.6">3</text>
<text x="369.2" y="107.2">2</text>
<text x="374.1" y="103">+Vin</text>
<text x="7.9" y="113.9">B</text>
<text x="143.5" y="113.7" transform="rotate(-90 143.5 113.7)">GND</text>
<text x="369.2" y="112.5">3</text>
<text x="374.1" y="108.3">+Vin</text>
<text x="374.1" y="113.6">+5V</text>
<text x="411.2" y="113.9">B</text>
<text x="142.5" y="118.6" transform="rotate(-90 142.5 118.6)">2</text>
<text x="369.2" y="117.8">4</text>
<text x="374.1" y="118.8">GND</text>
<text x="369.2" y="123">5</text>
<text x="374.1" y="124.1">GND</text>
<text x="129.3" y="149.4">1</text>
<text x="129.3" y="154.7">2</text>
<text x="134.2" y="150.5">EN</text>
<text x="134.2" y="155.7">IN</text>
<text x="129.3" y="159.9">3</text>
<text x="134.2" y="161">GND</text>
<text x="147.8" y="161">GND</text>
<text x="155.6" y="159.9">6</text>
<text x="129.3" y="165.2">4</text>
<text x="134.2" y="166.3">OUT</text>
<text x="129.3" y="170.5">5</text>
<text x="134.2" y="171.5">NR/FB</text>
<text x="7.9" y="187">C</text>
<text x="411.2" y="187">C</text>
<text x="129.3" y="207.4">1</text>
<text x="134.2" y="208.4">EN</text>
<text x="129.3" y="212.6">2</text>
<text x="134.2" y="213.7">IN</text>
<text x="129.3" y="217.9">3</text>
<text x="134.2" y="219">GND</text>
<text x="147.8" y="219">GND</text>
<text x="155.6" y="217.9">6</text>
<text x="129.3" y="223.2">4</text>
<text x="134.2" y="224.2">OUT</text>
<text x="129.3" y="228.5">5</text>
<text x="134.2" y="229.5">NR/FB</text>
<text x="7.9" y="260.2">D</text>
<text x="411.2" y="260.2">D</text>
<text x="318.2" y="270.4">Title</text>
<text x="318.2" y="278.3">Size</text>
<text x="331.4" y="278.3">Number</text>
<text x="384.1" y="278.3">Revision</text>
<text x="318.2" y="286.2">Date:</text>
<text x="319.5" y="282.2">A3</text>
<text x="330.1" y="286.2">31.03.2015</text>
<text x="370.9" y="286.2">Sheet</text>
<text x="377.4" y="286.2">of</text>
<text x="30.9" y="292.9">1</text>
<text x="82" y="292.9">2</text>
<text x="133.1" y="292.9">3</text>
<text x="184.1" y="292.9">4</text>
<text x="235.2" y="292.9">5</text>
<text x="286.3" y="292.9">6</text>
<text x="318.2" y="288.8">File:</text>
<text x="330.1" y="288.8">D:\project\..\Sheet3.SchDoc</text>
<text x="337.3" y="292.9">7</text>
<text x="370.9" y="288.8">Drawn By:</text>
<text x="388.4" y="292.9">8</text>
</g>
<g font-size="2.1" fill="#800000">
<text x="29.6" y="16.2">Test</text>
<text x="48" y="15">Test</text>
<text x="29.6" y="21.4">FrameStart</text>
<text x="48" y="20.3">FrameStart</text>
<text x="29.6" y="26.7">FrameStop</text>
<text x="48" y="25.5">FrameStop</text>
<text x="29.6" y="32">CLK</text>
<text x="48" y="30.8">CLK</text>
<text x="29.6" y="37.3">OE</text>
<text x="82.3" y="36.1">OE</text>
<text x="82.3" y="41.3">INK</text>
<text x="129.8" y="41.3">OE</text>
<text x="129.8" y="36.1">+3.3V</text>
<text x="174.6" y="38.7">INK</text>
<text x="82.3" y="46.6">FrameStart</text>
<text x="129.8" y="46.6">TestIn</text>
<text x="174.6" y="44">IKK</text>
<text x="335.4" y="46.6">Vref</text>
<text x="82.3" y="51.9">OE</text>
<text x="129.8" y="51.9">Test</text>
<text x="174.6" y="49.3">TI</text>
<text x="61.2" y="59.8">+3.3V</text>
<text x="82.3" y="57.2">IKK</text>
<text x="129.8" y="57.1">OE</text>
<text x="174.6" y="59.8">GND</text>
<text x="174.6" y="54.5">TestIn</text>
<text x="82.3" y="62.4">FrameStop</text>
<text x="129.8" y="62.4">TI</text>
<text x="82.3" y="67.7">GND</text>
<text x="129.8" y="67.7">CLK</text>
<text x="29.6" y="87.3">Vref</text>
<text x="48" y="86.1">Vref</text>
<text x="148.2" y="86.1">GND</text>
<text x="45.4" y="104.6">Vin</text>
<text x="166.7" y="104.6">+5V</text>
<text x="237.8" y="104.6">+5VA</text>
<text x="40.1" y="128.3">GND</text>
<text x="237.8" y="128.3">GNDA</text>
<text x="45.4" y="154.7">+5V</text>
<text x="164" y="159.9">GND</text>
<text x="45.4" y="162.6">GND</text>
<text x="119.2" y="165.2">+1.8V</text>
<text x="45.4" y="170.5">+1.8V</text>
<text x="45.4" y="191.6">GND</text>
<text x="45.4" y="212.6">+5V</text>
<text x="45.4" y="220.6">GND</text>
<text x="164" y="217.9">GND</text>
<text x="119.2" y="223.2">+3.3V</text>
<text x="45.4" y="228.5">+3.3V</text>
<text x="45.4" y="249.6">GND</text>
</g>
<g font-size="1.7" fill="#000080">
<text x="51.2" y="106.5">C20</text>
<text x="69.1" y="103.9">FB1</text>
<text x="85" y="103.9">BLM21PG221SN</text>
<text x="119.7" y="106.5">C37</text>
<text x="198.8" y="106.5">C40</text>
<text x="206.2" y="103.9">FB2</text>
<text x="222" y="103.9">BLM21PG221SN</text>
<text x="254.2" y="106.5">C41</text>
<text x="51.5" y="115">100uF</text>
<text x="120" y="115">100uF</text>
<text x="199.1" y="115">220uF</text>
<text x="254.4" y="115">220uF</text>
<text x="206.2" y="127.6">FB3</text>
<text x="222" y="127.6">BLM21PG221SN</text>
<text x="59.1" y="172.4">C21</text>
<text x="59.4" y="180.8">220uF</text>
<text x="59.1" y="230.4">C22</text>
<text x="59.4" y="238.8">220uF</text>
</g>
<g font-size="1.6" fill="#00f">
<text x="51.5" y="109.3">+</text>
<text x="120" y="109.3">+</text>
<text x="199.1" y="109.3">+</text>
<text x="254.4" y="109.3">+</text>
<text x="59.4" y="175.2">+</text>
<text x="59.4" y="233.2">+</text>
</g>
</svg>
